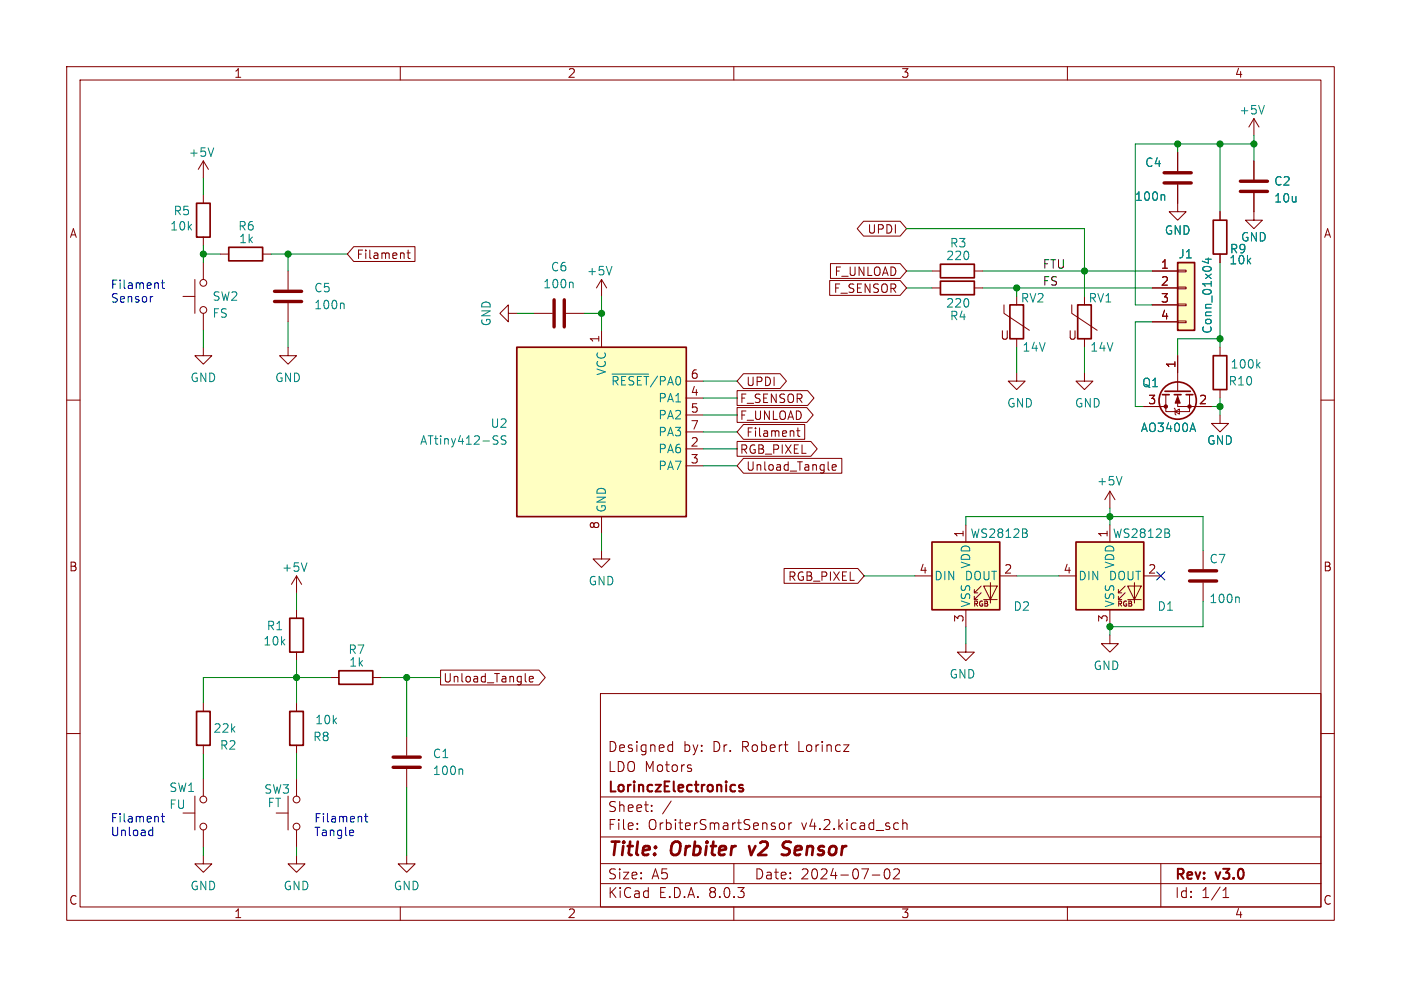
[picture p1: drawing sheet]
<svg xmlns="http://www.w3.org/2000/svg" width="210mm" height="148mm" viewBox="0 0 210 148" stroke-linecap="round" stroke-linejoin="round" font-family="sans-serif">
<g fill="none" stroke="#840000" stroke-width=".15">
<path d="M10 10h190v128h-190zM12 12h186v124h-186zM60 10v2M110 10v2M160 10v2M30.5 29.2v1.3M30.5 35.6v1.2M33 38.1h1.3M39.4 38.1h1.2M10 60h2M43.2 40.6v2.8M43.2 45.5v2.8"/>
<path d="M198 60h2M10 110h2M90 104h108v32h-108zM90 119.5h108M100.4 111.7l.4 .1M100.8 111.2v1.5M100.8 112.6l-.4 .1M103.6 115.3v.3M198 110h2M60 136v2M90 132.5h108M90 129.5h108"/>
<path d="M90 125.5h108M95.5 124.2v.2M95.5 123.5v.1M97.7 121.5v.2M97.7 120.8v.1M100.6 120.1l-1.3 1.9M110 136v2M110 129.5v3M117 123.5a.41 .41 0 0 1 .6 .2v.4a.41 .41 0 0 1-.4 .3 .41 .41 0 0 1-.4-.3v-.4zM118.3 123.4v1M118.7 123.4l-.3 .1-.1 .2M130.8 131.2h1.1"/>
<path d="M132.7 130.4l.3-.1a.94 .94 0 0 1 0 1.5h-.1a.91 .91 0 0 1-.2-1.4zM134 130.4l.2-.1 .5 .1a.41 .41 0 0 1 .1 .5l-.9 .9h.9M134.5 123.4l.2 .1M134.7 124.3l-.2 .1M135.3 123.5a.37 .37 0 0 1 .7 .1v.8M135.3 122.9v1.5M160 136v2M174 129.5v6.5M183.3 134.6h.9M183.3 133.5l.5-.4v1.5"/>
</g>
<path d="M112.3 126.9l.3 1.3M118.2 128a.85 .85 0 0 1-1 .1M118.3 126.2h-.5a.49 .49 0 0 0-.4 .4 .49 .49 0 0 0 .3 .6l.5 .2" fill="none" stroke="#840000" stroke-width=".4"/>
<path d="M111.3 117.8l-.3-.1-.2 .2v.2l.5 .2v.3h-.5" fill="none" stroke="#840000" stroke-width=".3"/>
<path d="M29.5 30.5h2v5.1h-2zM34.3 37.1h5.1v2h-5.1z" fill="none" stroke="#840000" stroke-width=".25"/>
<path d="M41.1 45.2h4.1M41.1 43.7h4.1" fill="none" stroke="#840000" stroke-width=".51"/>
<path d="M51.4 45.5l.2 .1v.7" fill="none" stroke="#008484" stroke-width=".15"/>
<path d="M77.5 52.1h25.4v25.4h-25.4z" fill="#ffffc2"/>
<path d="M141 39.6h5v2.1h-5zM181.9 33h2v5.1h-2zM77.5 52.1h25.4v25.4h-25.4zM141 42.2h5v2h-5zM151.4 45.7h2v5.1h-2zM161.5 45.7h2.1v5.1h-2.1zM43.4 92.7h2.1v5.1h-2.1zM29.5 106.7h2v5.1h-2zM43.4 106.7h2.1v5.1h-2.1zM50.8 100.6h5.1v2h-5.1z" fill="none" stroke="#840000" stroke-width=".25"/>
<g fill="none" stroke="#840000" stroke-width=".15">
<path d="M30.5 39.4v2.5M182.9 31.8v1.2M182.9 38.1v1.3M27.4 44.5h1.8M29.2 41.9v5.1M30.5 52.1v1.2h1.2l-1.2 1.3-1.3-1.3h1.3M30.5 47v2.5M43.2 52.1v1.2h1.2l-1.2 1.3-1.3-1.3h1.3M76.2 47v-1.3l-1.3 1.3 1.3 1.3v-1.3h1.3M80 47h2.8M84.8 47h2.8M90.2 41.9v2.6"/>
<path d="M90.2 49.5v2.6M90.2 41.9l.7 1.3M90.2 41.9l-.8 1.3M102.9 59.7h2.5M102.9 57.2h2.5M139.7 43.2h1.3M139.7 40.6h1.3M146 43.2h1.3M146 40.6h1.3M150.5 45.7v1.3l3.8 2.5M152.4 55.9v1.3h1.3l-1.3 1.2-1.3-1.2h1.3M152.4 44.5v1.2"/>
<path d="M152.4 50.8v1.3M160.7 45.7v1.3l3.8 2.5M162.6 55.9v1.3h1.2l-1.2 1.2-1.3-1.2h1.3M162.6 44.5v1.2M162.6 50.8v1.3M90.2 77.5v2.5M102.9 67.3h2.5M102.9 69.9h2.5M102.9 62.2h2.5M102.9 64.8h2.5M44.4 86.4v2.5M44.4 91.4v1.3"/>
<path d="M44.4 97.8v1.3M44.4 86.4l.8 1.2M44.4 86.4l-.7 1.2M90.2 82.6v1.2h1.2l-1.2 1.3-1.3-1.3h1.3M180.3 82.6v2.7M180.3 87.4v2.8M29.2 119.4v5.1M30.5 105.4v1.3M30.5 111.8v1.2M30.5 116.8v2.6M43.2 119.4v5.1M44.4 105.4v1.3"/>
<path d="M44.4 111.8v1.2M44.4 116.8v2.6M49.5 101.6h1.3M55.9 101.6h1.2M61 110.5v2.8M61 115.3v2.8M27.4 121.9h1.8M30.5 128.3v1.2h1.2l-1.2 1.3-1.3-1.3h1.3M30.5 124.5v2.5M41.4 121.9h1.8M44.4 128.3v1.2h1.3l-1.3 1.3-1.2-1.3h1.2M44.4 124.5v2.5"/>
<path d="M61 128.3v1.2h1.2l-1.2 1.3-1.3-1.3h1.3"/>
<circle cx="30.5" cy="46.5" r=".51"/>
<circle cx="30.5" cy="42.4" r=".51"/>
<circle cx="30.5" cy="119.9" r=".51"/>
<circle cx="44.5" cy="119.9" r=".51"/>
<circle cx="30.5" cy="124" r=".51"/>
<circle cx="44.5" cy="124" r=".51"/>
</g>
<path d="M91.7 39.9l-.4 1.3M85.7 42.3l.2 .2v.7M91.7 56.1h5.5M74.2 66l.3 .1 .1 .3-.2 .2h-.3M74.2 65.3l.4 .1M75.8 65.4l-.4-.1-.2 .2v.3l.5 .3 .1 .3-.2 .2h-.5M46 84.4l-.4 1.3M185.6 89.5l.2 .2v.7M69.2 115.3l.2 .2v.6" fill="none" stroke="#008484" stroke-width=".15"/>
<path d="M83.1 45v4M84.6 45v4M178.3 85.6h4.1M178.3 87.1h4.1M58.9 115.1h4.1M58.9 113.5h4.1" fill="none" stroke="#840000" stroke-width=".51"/>
<path d="M161.3 81.3h10.1v10.1h-10.1z" fill="#ffffc2"/>
<path d="M166.4 78.7v2.6M158.7 86.4h2.6M166.4 91.4v2.6M167.6 89.9h.5M167.6 88.9h.5M168.7 88.9l-1.1 1v-.5M168.7 87.9l-1.1 1v-.5M169 87.9h2.1l-1 2zM169 89.9h2.1M170.1 87.4v3M171.4 86.4h2.6" fill="none" stroke="#840000" stroke-width=".15"/>
<path d="M161.3 81.3h10.1v10.1h-10.1z" fill="none" stroke="#840000" stroke-width=".25"/>
<path d="M175.2 80l.1 .2-.1 .3M175.2 79.4v.4" fill="none" stroke="#008484" stroke-width=".15"/>
<path d="M139.7 81.3h10.2v10.1h-10.2z" fill="#ffffc2"/>
<g fill="none" stroke="#840000" stroke-width=".15">
<path d="M188 17.8l.7 1.3M188 17.8v2.5M188 17.8l-.8 1.3M176.5 27.7v4.1h1.3l-1.3 1.2-1.2-1.2h1.2M176.5 22.9v2.8M188 29v4h1.2l-1.2 1.3-1.3-1.3h1.3M188 24.1v2.8M174.8 59.2v2.5h3.5v-2.5M176.5 59.2v1.8h5.1M176.5 53.3v5.4M182.9 52.1v1.2M182.9 58.4v1.3"/>
<path d="M144.8 78.7v2.6M166.4 73.7l.7 1.2M166.4 73.7v2.5M166.4 73.7l-.8 1.2M171.4 61h3.4M176 61.2l.1 .1v.8l.2 .1M176.1 61.7l.7-.4v.8zM182.9 62.2v1.3h1.2l-1.2 1.3-1.3-1.3h1.3M137.2 86.4h2.5M144.8 96.5v1.3h-1.3l1.3 1.3 1.2-1.3h-1.2M144.8 91.4v2.6M146 89.9h.6"/>
<path d="M146 88.9h.6M147.1 88.9l-1.1 1v-.5M147.1 87.9l-1.1 1v-.5M147.4 87.9h2.1l-1 2zM147.4 89.9h2.1M148.5 87.4v3M149.9 86.4h2.5M166.4 95.3v1.2h-1.3l1.3 1.3 1.2-1.3h-1.2"/>
</g>
<g fill="none" stroke="#840000" stroke-width=".25">
<path d="M174.2 59.2h1.1M174.6 58.7h3.8M176 59.2h1M177.8 59.2h1M181.9 53.3h2v5.1h-2zM139.7 81.3h10.2v10.1h-10.2z"/>
<circle cx="176.5" cy="60.1" r="2.79"/>
</g>
<path d="M189.5 15.8l-.4 1.3M174.4 29.2l.2 .2v.6M188.5 54.7l.4 .5M188.9 54.3l-.5 .5M153.9 80l.1 .2-.1 .3M153.9 79.4v.4M168.2 71.4l-.4 1.3M178.8 63.4l.4 1.3" fill="none" stroke="#008484" stroke-width=".15"/>
<path d="M174.5 25.9h4.1M174.5 27.4h4.1M185.9 28.7h4.1M185.9 27.2h4.1" fill="none" stroke="#840000" stroke-width=".51"/>
<g fill="#840000" stroke="#840000" stroke-width=".15">
<path d="M176.5 59.4l.4 1.1h-.8z"/>
<circle cx="178.3" cy="61" r=".25"/>
<circle cx="174.8" cy="61" r=".25"/>
</g>
<path d="M176.5 39.4h2.6v10.1h-2.6z" fill="#ffffc2"/>
<g fill="none" stroke="#840000" stroke-width=".15">
<path d="M30.5 24.1l.7 1.3M30.5 24.1v2.6M30.5 24.1l-.8 1.3M53 37h9.2v2.2h-9.2l-.9-1.1zM61 37.9h.5M61.2 37.5v1.1l.3 .2M124.5 39.5h10.4l1 1.1-1 1.2h-10.4zM129.4 33.2h5.5l1 1.1-1 1.1h-5.5l-.9-1.1zM176.5 22.9v2.8M176.5 27.7v2.8M182.9 31.8v1.2M182.9 38.1v1.3"/>
<path d="M188 24.1v2.8M188 29v2.8M110.5 58.6h10.6l.9 1.1-.9 1.1h-10.6zM111.4 56h5.5l1 1.2-1 1.1h-5.5l-.9-1.1zM124.4 42.1h10.5l1 1.1-1 1.1h-10.5zM172.7 40.6h3.8M172.7 43.2h3.8M172.7 45.7h3.8M172.7 48.3h3.8M176.5 48.1h1.3v.3h-1.3zM176.5 45.6h1.3v.2h-1.3zM176.5 43.1h1.3v.2h-1.3z"/>
<path d="M176.5 40.5h1.3v.3h-1.3zM176.5 53.3v2.6M110.5 61.1h10.4l1 1.1-1 1.1h-10.4zM110.5 66.2h11l1 1.1-1 1.1h-11zM111.4 68.7h14.8v2.3h-14.8l-.9-1.1zM111.4 63.7h9.2v2.2h-9.2l-.9-1.1zM119.4 64.6h.5M119.6 64.2v1.1l.3 .1M124.2 70.5h.1M124.7 70.1l.6-.1v-.3h-.4l-.2 .2 .1 .6h.5M171.4 61h2.6M179.1 61h2.5"/>
<path d="M117.5 85.2h11.1l.9 1.2-.9 1.1h-11.1zM66 100.5h14.8l.9 1.1-.9 1.1h-14.8zM78.8 102.2l.1 .1M79.3 101.8l.6-.1v-.2l-.4-.1-.2 .2 .1 .6h.5"/>
</g>
<path d="M176.5 39.4h2.6v10.1h-2.6z" fill="none" stroke="#840000" stroke-width=".25"/>
<path d="M32 22.2l-.4 1.2M174.4 29.2l.2 .2v.6M180.7 38.9h.9M181.1 38.7v.8l-.9-.3M178.8 63.4l.4 1.3" fill="none" stroke="#008484" stroke-width=".15"/>
<path d="M22.9 44.5h-.2M24.2 42.4h.5M24.4 42v1.1l.3 .2M22.5 124.5h.4M22.9 124v1.3M22.9 125.3h-.4M24.2 122.4h.5M24.4 122v1.1l.3 .2M52.8 124.5l.2 .3-.6 .1M53 125.3h-.2M54.6 122.4h.5M54.8 122v1.1l.3 .2" fill="none" stroke="#0000c2" stroke-width=".15"/>
<g fill="none" stroke="#008400" stroke-width=".15">
<path d="M30.5 26.7v2.5M30.5 36.8v2.6M30.5 38.1h2.5M40.6 38.1h11.5M43.2 38.1v2.5M135.9 34.3h26.7v10.2M176.5 21.6v1.3M182.9 21.6v10.2M182.9 39.4v12.7M188 21.6h-17.8v24.1h2.5M188 20.3v3.8M30.5 49.5v2.6"/>
<path d="M43.2 48.3v3.8M77.5 47h2.5M87.6 47h2.6M90.2 44.5v5M105.4 59.7h5.1M105.4 57.2h5.1M135.9 40.6h3.8M135.9 43.2h3.8M147.3 40.6h25.4M147.3 43.2h25.4M152.4 43.2v1.3M152.4 52.1v3.8"/>
<path d="M162.6 52.1v3.8M172.7 48.3h-2.5v12.7h1.2M182.9 50.8h-6.4v2.5M182.9 59.7v2.5M105.4 64.8h5.1M105.4 67.3h5.1M105.4 69.9h5.1M105.4 62.2h5.1M144.8 78.7v-1.2h35.5v5.1M166.4 76.2v2.5M181.6 61h1.3M44.4 88.9v2.5"/>
<path d="M44.4 99.1v6.3M90.2 80v2.6M129.5 86.4h7.7M144.8 94v2.5M152.4 86.4h6.3M180.3 90.2v3.8h-13.9v1.3M30.5 113v3.8M44.4 113v3.8M49.5 101.6h-19v3.8M57.1 101.6h8.9M61 101.6v8.9M61 118.1v10.2"/>
<path d="M30.5 127v1.3M44.4 127v1.3"/>
</g>
<path d="M173.4 85.8l1.2 1.2M174.6 85.8l-1.2 1.2" fill="none" stroke="#000084" stroke-width=".15"/>
<g fill="#008400" stroke="#008400" stroke-width=".15">
<circle cx="61" cy="101.6" r=".46"/>
<circle cx="44.4" cy="101.6" r=".46"/>
<circle cx="162.6" cy="40.6" r=".46"/>
<circle cx="152.4" cy="43.2" r=".46"/>
<circle cx="182.9" cy="61" r=".46"/>
<circle cx="176.5" cy="21.6" r=".46"/>
<circle cx="188" cy="21.6" r=".46"/>
<circle cx="182.9" cy="21.6" r=".46"/>
<circle cx="182.9" cy="50.8" r=".46"/>
<circle cx="43.2" cy="38.1" r=".46"/>
<circle cx="90.2" cy="47" r=".46"/>
<circle cx="30.5" cy="38.1" r=".46"/>
<circle cx="166.4" cy="94" r=".46"/>
<circle cx="166.4" cy="77.5" r=".46"/>
</g>
<g font-size="2.8" fill="#840000">
<text x="91" y="128.9">Title:</text>
<text x="100.7" y="128.9">Orbiter</text>
<text x="113.2" y="128.9">v2</text>
<text x="118.9" y="128.9">Sensor</text>
</g>
<g font-size="2.1" fill="#840000">
<text x="91" y="113">Designed</text>
<text x="102.4" y="113">by:</text>
<text x="106.9" y="113">Dr.</text>
<text x="111.3" y="113">Robert</text>
<text x="119.9" y="113">Lorincz</text>
<text x="91" y="119.2">LorinczElectronics</text>
<text x="91" y="116">LDO Motors</text>
<text x="91" y="124.7">File:</text>
<text x="91" y="122">Sheet:</text>
<text x="97.1" y="124.7">OrbiterSmartSensor</text>
<text x="120.2" y="124.7">v4.2.kicad_sch</text>
<text x="91" y="134.9">KiCad</text>
<text x="91" y="132.1">Size:</text>
<text x="97.7" y="132.1">A5</text>
<text x="98.7" y="134.9">E.D.A.</text>
<text x="106.3" y="134.9">8.0.3</text>
<text x="113" y="132.1">Date:</text>
<text x="120" y="132.1">2024-07-02</text>
<text x="176" y="132.3">Rev:</text>
<text x="176" y="134.9">Id:</text>
<text x="180.1" y="134.9">1/1</text>
<text x="182.4" y="132.3">v3.0</text>
</g>
<g font-size="1.8" fill="#840000">
<text x="35" y="11.9">1</text>
<text x="85" y="11.9">2</text>
<text x="135" y="11.9">3</text>
<text x="185" y="11.9">4</text>
<text x="10.3" y="35.9">A</text>
<text x="129.9" y="35.2">UPDI</text>
<text x="198.4" y="35.9">A</text>
<text x="53.3" y="39.1">Filament</text>
<text x="125" y="41.6">F_UNLOAD</text>
<text x="173.9" y="40.4">1</text>
<text x="124.9" y="44.1">F_SENSOR</text>
<text x="173.9" y="42.9">2</text>
<text x="173.9" y="45.5">3</text>
<text x="89.9" y="51.5" transform="rotate(-90 89.9 51.5)">1</text>
<text x="149.8" y="51.2">U</text>
<text x="160" y="51.2">U</text>
<text x="173.9" y="48">4</text>
<text x="103.4" y="59.4">4</text>
<text x="103.4" y="56.9">6</text>
<text x="111.8" y="58.1">UPDI</text>
<text x="176.3" y="55.3" transform="rotate(-90 176.3 55.3)">1</text>
<text x="103.4" y="62">5</text>
<text x="103.4" y="64.5">7</text>
<text x="110.8" y="63.2">F_UNLOAD</text>
<text x="110.8" y="60.6">F_SENSOR</text>
<text x="111.8" y="65.7">Filament</text>
<text x="172" y="60.7">3</text>
<text x="179.6" y="60.7">2</text>
<text x="103.4" y="67.1">2</text>
<text x="103.4" y="69.6">3</text>
<text x="110.8" y="68.3">RGB_PIXEL</text>
<text x="111.8" y="70.8">Unload_Tangle</text>
<text x="89.9" y="79.4" transform="rotate(-90 89.9 79.4)">8</text>
<text x="144.5" y="80.7" transform="rotate(-90 144.5 80.7)">1</text>
<text x="166.1" y="80.7" transform="rotate(-90 166.1 80.7)">1</text>
<text x="10.3" y="85.9">B</text>
<text x="118" y="87.3">RGB_PIXEL</text>
<text x="137.7" y="86.1">4</text>
<text x="150.4" y="86.1">2</text>
<text x="159.3" y="86.1">4</text>
<text x="172" y="86.1">2</text>
<text x="198.3" y="85.9">B</text>
<text x="144.5" y="93.4" transform="rotate(-90 144.5 93.4)">3</text>
<text x="166.1" y="93.4" transform="rotate(-90 166.1 93.4)">3</text>
<text x="66.4" y="102.6">Unload_Tangle</text>
<text x="10.3" y="135.9">C</text>
<text x="35" y="137.9">1</text>
<text x="85" y="137.9">2</text>
<text x="135" y="137.9">3</text>
<text x="185" y="137.9">4</text>
<text x="198.3" y="135.9">C</text>
</g>
<g font-size="1.8" fill="#008484">
<text x="185.7" y="17.4">+5V</text>
<text x="28.2" y="23.7">+5V</text>
<text x="171.6" y="25.2">C4</text>
<text x="190.9" y="28">C2</text>
<text x="25.4" y="34.8">10k</text>
<text x="25.9" y="32.5">R5</text>
<text x="35.6" y="34.8">R6</text>
<text x="170" y="30.3">100n</text>
<text x="174.5" y="35.4">GND</text>
<text x="190.9" y="30.6">10u</text>
<text x="35.7" y="36.7">1k</text>
<text x="82.5" y="40.9">C6</text>
<text x="87.9" y="41.5">+5V</text>
<text x="141.7" y="39.2">220</text>
<text x="142.3" y="37.3">R3</text>
<text x="176.5" y="39">J1</text>
<text x="184.2" y="39.9">10k</text>
<text x="184.3" y="38.2">R9</text>
<text x="185.9" y="36.4">GND</text>
<text x="31.8" y="47.9">FS</text>
<text x="31.8" y="45.3">SW2</text>
<text x="47" y="44">C5</text>
<text x="47" y="46.6">100n</text>
<text x="81.3" y="43.4">100n</text>
<text x="141.7" y="46.3">220</text>
<text x="152.9" y="45.6">RV2</text>
<text x="163.1" y="45.6">RV1</text>
<text x="73.8" y="49" transform="rotate(-90 73.8 49)">GND</text>
<text x="142.3" y="48.2">R4</text>
<text x="153.2" y="52.9">14V</text>
<text x="163.3" y="52.9">14V</text>
<text x="181.8" y="50.2" transform="rotate(-90 181.8 50.2)">Conn_01x04</text>
<text x="28.4" y="57.5">GND</text>
<text x="41.1" y="57.5">GND</text>
<text x="91" y="56.4" transform="rotate(-90 91 56.4)">VCC</text>
<text x="91.5" y="58">~{RESET}/PA0</text>
<text x="171.1" y="58.3">Q1</text>
<text x="184.1" y="58">R10</text>
<text x="184.4" y="55.5">100k</text>
<text x="73.4" y="64.4">U2</text>
<text x="98.6" y="60.6">PA1</text>
<text x="98.6" y="63.1">PA2</text>
<text x="98.6" y="65.6">PA3</text>
<text x="150.9" y="61.3">GND</text>
<text x="161" y="61.3">GND</text>
<text x="170.9" y="65">AO3400A</text>
<text x="62.9" y="66.9">ATtiny412-SS</text>
<text x="98.6" y="68.2">PA6</text>
<text x="98.6" y="70.7">PA7</text>
<text x="180.8" y="66.9">GND</text>
<text x="91" y="77" transform="rotate(-90 91 77)">GND</text>
<text x="164.3" y="73">+5V</text>
<text x="145.4" y="80.9">WS2812B</text>
<text x="166.7" y="80.9">WS2812B</text>
<text x="42.2" y="86">+5V</text>
<text x="88.1" y="88">GND</text>
<text x="140" y="87.2">DIN</text>
<text x="144.5" y="87.2">DOUT</text>
<text x="145.6" y="85.4" transform="rotate(-90 145.6 85.4)">VDD</text>
<text x="161.5" y="87.2">DIN</text>
<text x="166.1" y="87.2">DOUT</text>
<text x="167.2" y="85.4" transform="rotate(-90 167.2 85.4)">VDD</text>
<text x="181.2" y="84.7">C7</text>
<text x="39.9" y="94.7">R1</text>
<text x="145.6" y="91.2" transform="rotate(-90 145.6 91.2)">VSS</text>
<text x="151.8" y="91.8">D2</text>
<text x="167.2" y="91.2" transform="rotate(-90 167.2 91.2)">VSS</text>
<text x="173.4" y="91.8">D1</text>
<text x="181.2" y="90.7">100n</text>
<text x="39.4" y="97">10k</text>
<text x="52.1" y="98.3">R7</text>
<text x="52.2" y="100.2">1k</text>
<text x="142.2" y="102">GND</text>
<text x="163.8" y="100.7">GND</text>
<text x="31.9" y="110.1">22k</text>
<text x="32.9" y="112.6">R2</text>
<text x="46.8" y="111.4">R8</text>
<text x="47.1" y="108.8">10k</text>
<text x="64.8" y="113.9">C1</text>
<text x="25.3" y="119">SW1</text>
<text x="39.5" y="119.2">SW3</text>
<text x="64.8" y="116.4">100n</text>
<text x="25.3" y="121.5">FU</text>
<text x="40" y="121.3">FT</text>
<text x="28.4" y="133.7">GND</text>
<text x="42.4" y="133.7">GND</text>
<text x="58.9" y="133.7">GND</text>
</g>
<g font-size="1.8">
<text x="156.2" y="40.4">FTU</text>
<text x="156.2" y="42.9">FS</text>
</g>
<g font-size="1.8" fill="#0000c2">
<text x="16.5" y="43.4">Filament</text>
<text x="16.5" y="45.5">Sensor</text>
<text x="16.5" y="123.4">Filament</text>
<text x="16.5" y="125.5">Unload</text>
<text x="47" y="123.4">Filament</text>
<text x="47" y="125.5">Tangle</text>
</g>
<g font-size="1.1" fill="#840000">
<text x="145.8" y="91.2">RGB</text>
<text x="167.4" y="91.2">RGB</text>
</g>
</svg>
